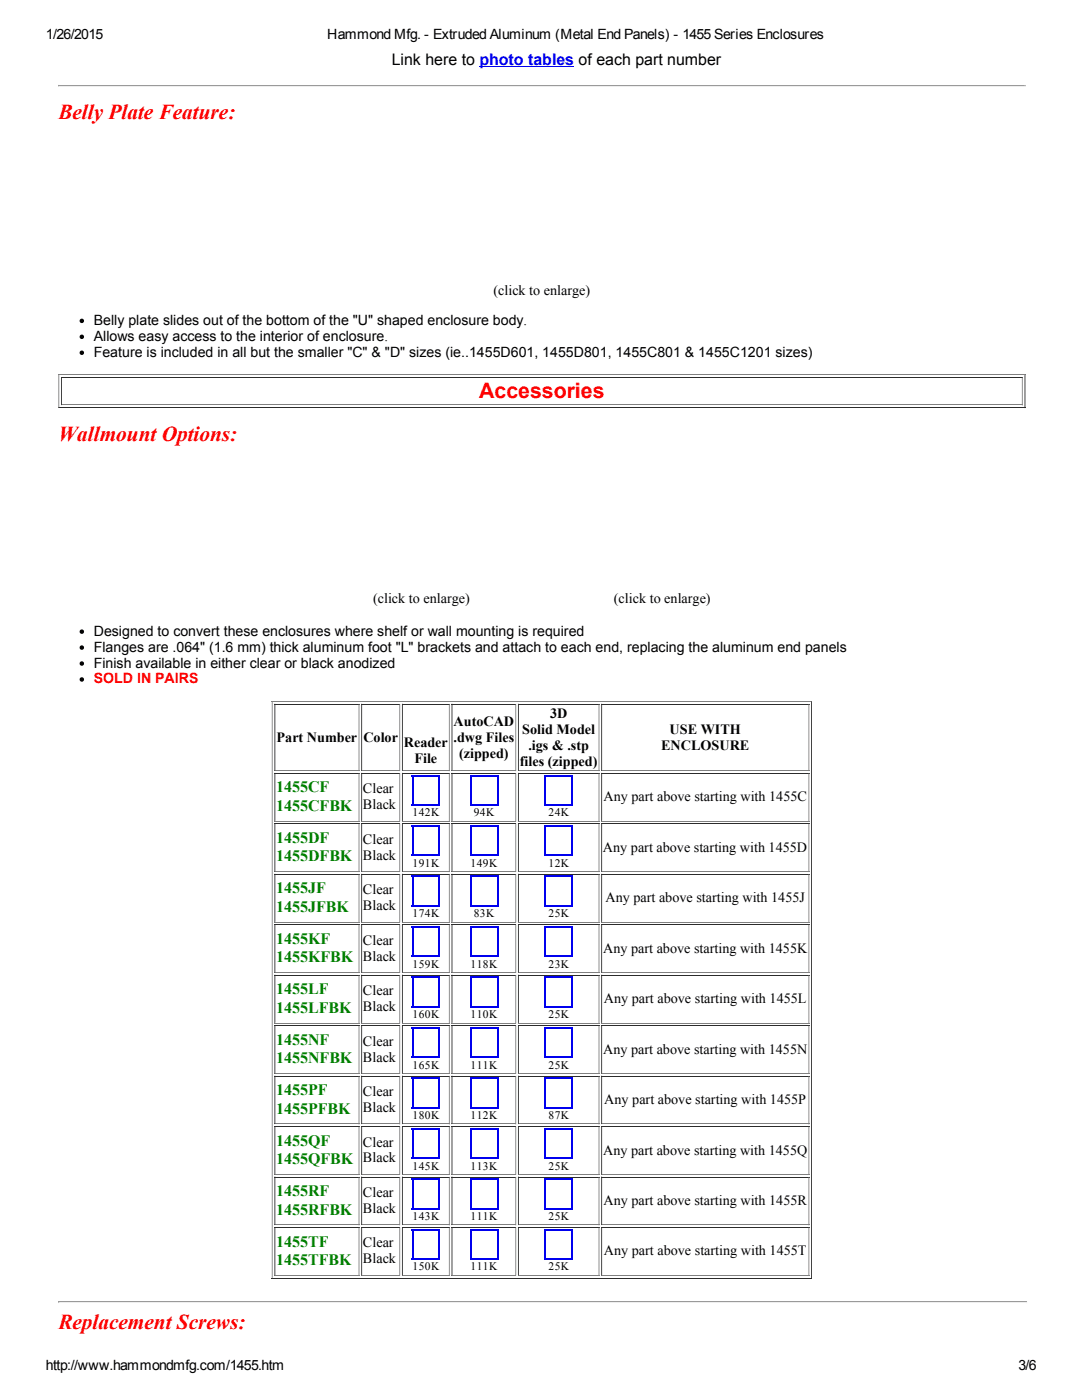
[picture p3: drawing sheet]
<svg xmlns="http://www.w3.org/2000/svg" width="216mm" height="279mm" viewBox="0 0 216 279" stroke-linecap="round" stroke-linejoin="round" font-family="sans-serif">
<path d="M11.6 17h193" fill="none" stroke="#9a9a9a" stroke-width=".2"/>
<path d="M11.6 17.2h193" fill="none" stroke="#eee" stroke-width=".2"/>
<path d="M11.6 16.9h.2l-.2 .4z" fill="#9a9a9a"/>
<path d="M204.6 16.9v.4h-.2z" fill="#eee"/>
<path d="M11.6 74.8h193M11.7 74.7v6.7" fill="none" stroke="#808080" stroke-width=".2"/>
<path d="M204.5 74.7v6.7M11.6 81.4h193" fill="none" stroke="#2c2c2c" stroke-width=".2"/>
<path d="M12.2 75.3h191.9v5.6h-191.9z" fill="#fff"/>
<path d="M12.2 75.3h191.9M12.3 75.3v5.6M161.9 139.9v115.2M54.2 255.1h107.8" fill="none" stroke="#2c2c2c" stroke-width=".2"/>
<path d="M204 75.3v5.6M12.2 80.8h191.9M54.3 139.9v115.2M54.2 140h107.8" fill="none" stroke="#808080" stroke-width=".2"/>
<path d="M54.8 140.5h16.9v13.4h-16.9z" fill="#fff"/>
<path d="M54.8 140.6h16.9M54.8 140.5v13.4" fill="none" stroke="#2c2c2c" stroke-width=".2"/>
<path d="M54.8 153.8h16.9M71.6 140.5v13.4" fill="none" stroke="#808080" stroke-width=".2"/>
<path d="M72.1 140.5h7.8v13.4h-7.8z" fill="#fff"/>
<path d="M72.1 140.6h7.8M72.2 140.5v13.4" fill="none" stroke="#2c2c2c" stroke-width=".2"/>
<path d="M72.1 153.8h7.8M79.8 140.5v13.4" fill="none" stroke="#808080" stroke-width=".2"/>
<path d="M80.2 140.5h9.5v13.4h-9.5z" fill="#fff"/>
<path d="M80.2 140.6h9.5M80.3 140.5v13.4" fill="none" stroke="#2c2c2c" stroke-width=".2"/>
<path d="M80.2 153.8h9.5M89.7 140.5v13.4" fill="none" stroke="#808080" stroke-width=".2"/>
<path d="M90.1 140.5h12.9v13.4h-12.9z" fill="#fff"/>
<path d="M90.1 140.6h12.9M90.2 140.5v13.4" fill="none" stroke="#2c2c2c" stroke-width=".2"/>
<path d="M90.1 153.8h12.9M102.9 140.5v13.4" fill="none" stroke="#808080" stroke-width=".2"/>
<path d="M103.4 140.5h16.2v13.4h-16.2z" fill="#fff"/>
<path d="M103.4 140.6h16.2M103.4 140.5v13.4" fill="none" stroke="#2c2c2c" stroke-width=".2"/>
<path d="M103.4 153.8h16.2M119.5 140.5v13.4" fill="none" stroke="#808080" stroke-width=".2"/>
<path d="M120 140.5h41.5v13.4h-41.5z" fill="#fff"/>
<g fill="none" stroke="#2c2c2c" stroke-width=".2">
<path d="M54.8 154.3h16.9M54.8 154.2v9.8M72.1 154.3h7.8M72.2 154.2v9.8M80.2 154.3h9.5M80.3 154.2v9.8M90.1 154.3h12.9M90.2 154.2v9.8M103.4 154.3h16.2M103.4 154.2v9.8M120 140.6h41.5M120 154.3h41.5"/>
<path d="M120.1 140.5v13.4M120.1 154.2v9.8M54.8 164.4h16.9M54.8 174.5h16.9M54.8 164.3v9.7M54.8 174.4v9.7M72.1 164.4h7.8M72.1 174.5h7.8M72.2 164.3v9.7M72.2 174.4v9.7M80.2 164.4h9.5M80.2 174.5h9.5"/>
<path d="M80.3 164.3v9.7M80.3 174.4v9.7M90.1 164.4h12.9M90.1 174.5h12.9M90.2 164.3v9.7M90.2 174.4v9.7M103.4 164.4h16.2M103.4 174.5h16.2M103.4 164.3v9.7M103.4 174.4v9.7M120 164.4h41.5M120 174.5h41.5"/>
<path d="M120.1 164.3v9.7M120.1 174.4v9.7M54.8 184.6h16.9M54.8 194.6h16.9M54.8 184.5v9.7M54.8 194.5v9.8M72.1 184.6h7.8M72.1 194.6h7.8M72.2 184.5v9.7M72.2 194.5v9.8M80.2 184.6h9.5M80.2 194.6h9.5"/>
<path d="M80.3 184.5v9.7M80.3 194.5v9.8M90.1 184.6h12.9M90.1 194.6h12.9M90.2 184.5v9.7M90.2 194.5v9.8M103.4 184.6h16.2M103.4 194.6h16.2M103.4 184.5v9.7M103.4 194.5v9.8M120 184.6h41.5M120 194.6h41.5"/>
<path d="M120.1 184.5v9.7M120.1 194.5v9.8M54.8 204.7h16.9M54.8 214.8h16.9M54.8 204.6v9.7M54.8 214.7v9.7M72.1 204.7h7.8M72.1 214.8h7.8M72.2 204.6v9.7M72.2 214.7v9.7M80.2 204.7h9.5M80.2 214.8h9.5"/>
<path d="M80.3 204.6v9.7M80.3 214.7v9.7M90.1 204.7h12.9M90.1 214.8h12.9M90.2 204.6v9.7M90.2 214.7v9.7M103.4 204.7h16.2M103.4 214.8h16.2M103.4 204.6v9.7M103.4 214.7v9.7M120 204.7h41.5M120 214.8h41.5"/>
<path d="M120.1 204.6v9.7M120.1 214.7v9.7M54.8 224.8h16.9M54.8 234.9h16.9M54.8 224.8v9.7M54.8 234.8v9.7M72.1 224.8h7.8M72.1 234.9h7.8M72.2 224.8v9.7M72.2 234.8v9.7M80.2 224.8h9.5M80.2 234.9h9.5"/>
<path d="M80.3 224.8v9.7M80.3 234.8v9.7M90.1 224.8h12.9M90.1 234.9h12.9M90.2 224.8v9.7M90.2 234.8v9.7M103.4 224.8h16.2M103.4 234.9h16.2M103.4 224.8v9.7M103.4 234.8v9.7M120 224.8h41.5M120 234.9h41.5"/>
<path d="M120.1 224.8v9.7M120.1 234.8v9.7M54.8 245h16.9M54.8 244.9v9.7M72.1 245h7.8M72.2 244.9v9.7M80.2 245h9.5M80.3 244.9v9.7M90.1 245h12.9M90.2 244.9v9.7M103.4 245h16.2M103.4 244.9v9.7"/>
<path d="M120 245h41.5M120.1 244.9v9.7"/>
</g>
<g fill="none" stroke="#808080" stroke-width=".2">
<path d="M71.6 154.2v9.8M79.8 154.2v9.8M89.7 154.2v9.8M102.9 154.2v9.8M119.5 154.2v9.8M120 153.8h41.5M161.4 140.5v13.4M161.4 154.2v9.8M54.8 163.9h16.9M54.8 173.9h16.9M71.6 164.3v9.7M71.6 174.4v9.7"/>
<path d="M72.1 163.9h7.8M72.1 173.9h7.8M79.8 164.3v9.7M79.8 174.4v9.7M80.2 163.9h9.5M80.2 173.9h9.5M89.7 164.3v9.7M89.7 174.4v9.7M90.1 163.9h12.9M90.1 173.9h12.9M102.9 164.3v9.7M102.9 174.4v9.7"/>
<path d="M103.4 163.9h16.2M103.4 173.9h16.2M119.5 164.3v9.7M119.5 174.4v9.7M120 163.9h41.5M120 173.9h41.5M161.4 164.3v9.7M161.4 174.4v9.7M54.8 184h16.9M54.8 194.1h16.9M71.6 184.5v9.7M71.6 194.5v9.8"/>
<path d="M72.1 184h7.8M72.1 194.1h7.8M79.8 184.5v9.7M79.8 194.5v9.8M80.2 184h9.5M80.2 194.1h9.5M89.7 184.5v9.7M89.7 194.5v9.8M90.1 184h12.9M90.1 194.1h12.9M102.9 184.5v9.7M102.9 194.5v9.8"/>
<path d="M103.4 184h16.2M103.4 194.1h16.2M119.5 184.5v9.7M119.5 194.5v9.8M120 184h41.5M120 194.1h41.5M161.4 184.5v9.7M161.4 194.5v9.8M54.8 204.2h16.9M54.8 214.2h16.9M71.6 204.6v9.7M71.6 214.7v9.7"/>
<path d="M72.1 204.2h7.8M72.1 214.2h7.8M79.8 204.6v9.7M79.8 214.7v9.7M80.2 204.2h9.5M80.2 214.2h9.5M89.7 204.6v9.7M89.7 214.7v9.7M90.1 204.2h12.9M90.1 214.2h12.9M102.9 204.6v9.7M102.9 214.7v9.7"/>
<path d="M103.4 204.2h16.2M103.4 214.2h16.2M119.5 204.6v9.7M119.5 214.7v9.7M120 204.2h41.5M120 214.2h41.5M161.4 204.6v9.7M161.4 214.7v9.7M54.8 224.3h16.9M54.8 234.4h16.9M71.6 224.8v9.7M71.6 234.8v9.7"/>
<path d="M72.1 224.3h7.8M72.1 234.4h7.8M79.8 224.8v9.7M79.8 234.8v9.7M80.2 224.3h9.5M80.2 234.4h9.5M89.7 224.8v9.7M89.7 234.8v9.7M90.1 224.3h12.9M90.1 234.4h12.9M102.9 224.8v9.7M102.9 234.8v9.7"/>
<path d="M103.4 224.3h16.2M103.4 234.4h16.2M119.5 224.8v9.7M119.5 234.8v9.7M120 224.3h41.5M120 234.4h41.5M161.4 224.8v9.7M161.4 234.8v9.7M54.8 244.5h16.9M54.8 254.5h16.9M71.6 244.9v9.7M72.1 244.5h7.8"/>
<path d="M72.1 254.5h7.8M79.8 244.9v9.7M80.2 244.5h9.5M80.2 254.5h9.5M89.7 244.9v9.7M90.1 244.5h12.9M90.1 254.5h12.9M102.9 244.9v9.7M103.4 244.5h16.2M103.4 254.5h16.2M119.5 244.9v9.7M120 244.5h41.5"/>
<path d="M120 254.5h41.5M161.4 244.9v9.7"/>
</g>
<path d="M11.6 259.8h193.4" fill="none" stroke="#9a9a9a" stroke-width=".2"/>
<path d="M11.6 260h193.4" fill="none" stroke="#eee" stroke-width=".2"/>
<path d="M11.6 259.7h.2l-.2 .4z" fill="#9a9a9a"/>
<path d="M205 259.7v.4h-.2z" fill="#eee"/>
<path d="M95.7 13.3h18.9" fill="none" stroke="#00e" stroke-width=".2"/>
<g fill="#000">
<circle cx="16.3" cy="64" r=".44"/>
<circle cx="16.3" cy="70.4" r=".44"/>
<circle cx="16.3" cy="67.2" r=".44"/>
<circle cx="16.3" cy="126.1" r=".44"/>
<circle cx="16.3" cy="129.2" r=".44"/>
<circle cx="16.3" cy="135.6" r=".44"/>
<circle cx="16.3" cy="132.4" r=".44"/>
</g>
<g fill="none" stroke="#00e" stroke-width=".35">
<path d="M82.2 154.8h5.6M82.3 154.6v6.2M87.6 154.6v6.2M93.8 154.8h5.7M94 154.6v6.2M99.3 154.6v6.2M108.7 154.8h5.6M108.8 154.6v6.2M114.1 154.6v6.2M82.2 160.6h5.6M82.2 164.8h5.6M82.2 170.7h5.6"/>
<path d="M82.2 174.9h5.6M82.3 164.7v6.2M82.3 174.7v6.2M87.6 164.7v6.2M87.6 174.7v6.2M93.8 160.6h5.7M93.8 164.8h5.7M93.8 170.7h5.7M93.8 174.9h5.7M94 164.7v6.2M94 174.7v6.2M99.3 164.7v6.2"/>
<path d="M99.3 174.7v6.2M108.7 160.6h5.6M108.7 164.8h5.6M108.7 170.7h5.6M108.7 174.9h5.6M108.8 164.7v6.2M108.8 174.7v6.2M114.1 164.7v6.2M114.1 174.7v6.2M82.2 180.8h5.6M82.2 185h5.6M82.2 190.8h5.6"/>
<path d="M82.2 195.1h5.6M82.3 184.8v6.2M82.3 194.9v6.2M87.6 184.8v6.2M87.6 194.9v6.2M93.8 180.8h5.7M93.8 185h5.7M93.8 190.8h5.7M93.8 195.1h5.7M94 184.8v6.2M94 194.9v6.2M99.3 184.8v6.2"/>
<path d="M99.3 194.9v6.2M108.7 180.8h5.6M108.7 185h5.6M108.7 190.8h5.6M108.7 195.1h5.6M108.8 184.8v6.2M108.8 194.9v6.2M114.1 184.8v6.2M114.1 194.9v6.2M82.2 200.9h5.6M82.2 205.1h5.6M82.2 211h5.6"/>
<path d="M82.2 215.2h5.6M82.3 205v6.1M82.3 215v6.2M87.6 205v6.1M87.6 215v6.2M93.8 200.9h5.7M93.8 205.1h5.7M93.8 211h5.7M93.8 215.2h5.7M94 205v6.1M94 215v6.2M99.3 205v6.1"/>
<path d="M99.3 215v6.2M108.7 200.9h5.6M108.7 205.1h5.6M108.7 211h5.6M108.7 215.2h5.6M108.8 205v6.1M108.8 215v6.2M114.1 205v6.1M114.1 215v6.2M82.2 221h5.6M82.2 225.3h5.6M82.2 231.1h5.6"/>
<path d="M82.2 235.4h5.6M82.3 225.1v6.2M82.3 235.2v6.2M87.6 225.1v6.2M87.6 235.2v6.2M93.8 221h5.7M93.8 225.3h5.7M93.8 231.1h5.7M93.8 235.4h5.7M94 225.1v6.2M94 235.2v6.2M99.3 225.1v6.2"/>
<path d="M99.3 235.2v6.2M108.7 221h5.6M108.7 225.3h5.6M108.7 231.1h5.6M108.7 235.4h5.6M108.8 225.1v6.2M108.8 235.2v6.2M114.1 225.1v6.2M114.1 235.2v6.2M82.2 241.2h5.6M82.2 245.4h5.6M82.2 251.3h5.6"/>
<path d="M82.3 245.2v6.2M87.6 245.2v6.2M93.8 241.2h5.7M93.8 245.4h5.7M93.8 251.3h5.7M94 245.2v6.2M99.3 245.2v6.2M108.7 241.2h5.6M108.7 245.4h5.6M108.7 251.3h5.6M108.8 245.2v6.2M114.1 245.2v6.2"/>
</g>
<g font-size="4.2" fill="#f00">
<text x="11.6" y="23.8">BellyPlate Feature:</text>
<text x="95.6" y="79.5">Accessories</text>
<text x="11.6" y="88">Wallmount Options:</text>
<text x="11.6" y="265.2">Replacement Screws:</text>
</g>
<text font-size="3.2" x="78.2" y="13.1">Link here to photo tables of each part number</text>
<g font-size="3.2" fill="#008000">
<text x="55.1" y="158.1">1455CF</text>
<text x="55.1" y="161.8">1455CFBK</text>
<text x="55.1" y="168.2">1455DF</text>
<text x="55.1" y="171.9">1455DFBK</text>
<text x="55.1" y="178.3">1455JF</text>
<text x="55.1" y="182">1455JFBK</text>
<text x="55.1" y="188.4">1455KF</text>
<text x="55.1" y="192.1">1455KFBK</text>
<text x="55.1" y="198.4">1455LF</text>
<text x="55.1" y="202.1">1455LFBK</text>
<text x="55.1" y="208.5">1455NF</text>
<text x="55.1" y="212.2">1455NFBK</text>
<text x="55.1" y="218.6">1455PF</text>
<text x="55.1" y="222.3">1455PFBK</text>
<text x="55.1" y="228.6">1455QF</text>
<text x="55.1" y="232.4">1455QFBK</text>
<text x="55.1" y="238.7">1455RF</text>
<text x="55.1" y="242.4">1455RFBK</text>
<text x="55.1" y="248.8">1455TF</text>
<text x="55.1" y="252.5">1455TFBK</text>
</g>
<g font-size="2.8">
<text x="9.2" y="7.8">1/26/2015</text>
<text x="65.3" y="7.8">Hammond Mfg. ­ Extruded Aluminum (Metal End Panels) ­ 1455 Series Enclosures</text>
<text x="98.5" y="58.8">(click to enlarge)</text>
<text x="18.7" y="64.8">Belly plate slides out of the bottom of the &quot;U&quot; shaped enclosure body.</text>
<text x="18.7" y="68">Allows easy access to the interior of enclosure.</text>
<text x="18.7" y="71.2">Feature is included in all but the smaller &quot;C&quot; &amp; &quot;D&quot; sizes (ie..1455D601, 1455D801, 1455C801 &amp; 1455C1201 sizes)</text>
<text x="74.4" y="120.3">(click to enlarge)</text>
<text x="122.5" y="120.3">(click to enlarge)</text>
<text x="18.7" y="126.9">Designed to convert these enclosures where shelf or wall mounting is required</text>
<text x="18.7" y="130">Flanges are .064&quot; (1.6 mm) thick aluminum foot &quot;L&quot; brackets and attach to each end, replacing the aluminum end panels</text>
<text x="18.7" y="133.2">Finish available in either clear or black anodized</text>
<text x="109.8" y="143.3">3D</text>
<text x="55.2" y="148.1">Part Number</text>
<text x="72.5" y="148.1">Color</text>
<text x="80.6" y="149.1">Reader</text>
<text x="90.5" y="144.9">AutoCAD</text>
<text x="90.5" y="148.1">.dwg Files</text>
<text x="104.2" y="146.5">Solid Model</text>
<text x="105.4" y="149.7">.igs &amp; .stp</text>
<text x="131.9" y="149.7">ENCLOSURE</text>
<text x="133.6" y="146.5">USE WITH</text>
<text x="82.7" y="152.3">File</text>
<text x="91.6" y="151.2">(zipped)</text>
<text x="103.7" y="152.8">files (zipped)</text>
<text x="72.4" y="158.3">Clear</text>
<text x="72.4" y="161.5">Black</text>
<text x="120.4" y="159.9">Any part above starting with 1455C</text>
<text x="72.4" y="168.4">Clear</text>
<text x="72.4" y="171.6">Black</text>
<text x="120.3" y="170">Any part above starting with 1455D</text>
<text x="72.4" y="178.5">Clear</text>
<text x="72.4" y="181.6">Black</text>
<text x="120.8" y="180">Any part above starting with 1455J</text>
<text x="72.4" y="188.5">Clear</text>
<text x="72.4" y="191.7">Black</text>
<text x="120.4" y="190.1">Any part above starting with 1455K</text>
<text x="72.4" y="198.6">Clear</text>
<text x="72.4" y="201.8">Black</text>
<text x="120.5" y="200.2">Any part above starting with 1455L</text>
<text x="72.4" y="208.7">Clear</text>
<text x="72.4" y="211.9">Black</text>
<text x="120.4" y="210.3">Any part above starting with 1455N</text>
<text x="72.4" y="218.7">Clear</text>
<text x="72.4" y="221.9">Black</text>
<text x="120.6" y="220.3">Any part above starting with 1455P</text>
<text x="72.4" y="228.8">Clear</text>
<text x="72.4" y="232">Black</text>
<text x="120.4" y="230.4">Any part above starting with 1455Q</text>
<text x="72.4" y="238.9">Clear</text>
<text x="72.4" y="242.1">Black</text>
<text x="120.4" y="240.5">Any part above starting with 1455R</text>
<text x="72.4" y="249">Clear</text>
<text x="120.5" y="250.6">Any part above starting with 1455T</text>
<text x="72.4" y="252.1">Black</text>
<text x="9.2" y="273.4">http://www.hammondmfg.com/1455.htm</text>
<text x="203.2" y="273.4">3/6</text>
</g>
<text font-size="2.8" fill="#f00" x="18.7" y="136.4">SOLD IN PAIRS</text>
<g font-size="2.3">
<text x="82.3" y="162.9">142K</text>
<text x="94.5" y="162.9">94K</text>
<text x="109.5" y="162.9">24K</text>
<text x="82.3" y="173">191K</text>
<text x="93.9" y="173">149K</text>
<text x="109.5" y="173">12K</text>
<text x="82.3" y="183">174K</text>
<text x="94.5" y="183">83K</text>
<text x="109.5" y="183">25K</text>
<text x="82.3" y="193.1">159K</text>
<text x="93.9" y="193.1">118K</text>
<text x="109.5" y="193.1">23K</text>
<text x="82.3" y="203.2">160K</text>
<text x="93.9" y="203.2">110K</text>
<text x="109.5" y="203.2">25K</text>
<text x="82.3" y="213.3">165K</text>
<text x="93.9" y="213.3">111K</text>
<text x="109.5" y="213.3">25K</text>
<text x="82.3" y="223.3">180K</text>
<text x="93.9" y="223.3">112K</text>
<text x="109.5" y="223.3">87K</text>
<text x="82.3" y="233.4">145K</text>
<text x="93.9" y="233.4">113K</text>
<text x="109.5" y="233.4">25K</text>
<text x="82.3" y="243.5">143K</text>
<text x="93.9" y="243.5">111K</text>
<text x="109.5" y="243.5">25K</text>
<text x="82.3" y="253.6">150K</text>
<text x="93.9" y="253.6">111K</text>
<text x="109.5" y="253.6">25K</text>
</g>
</svg>
